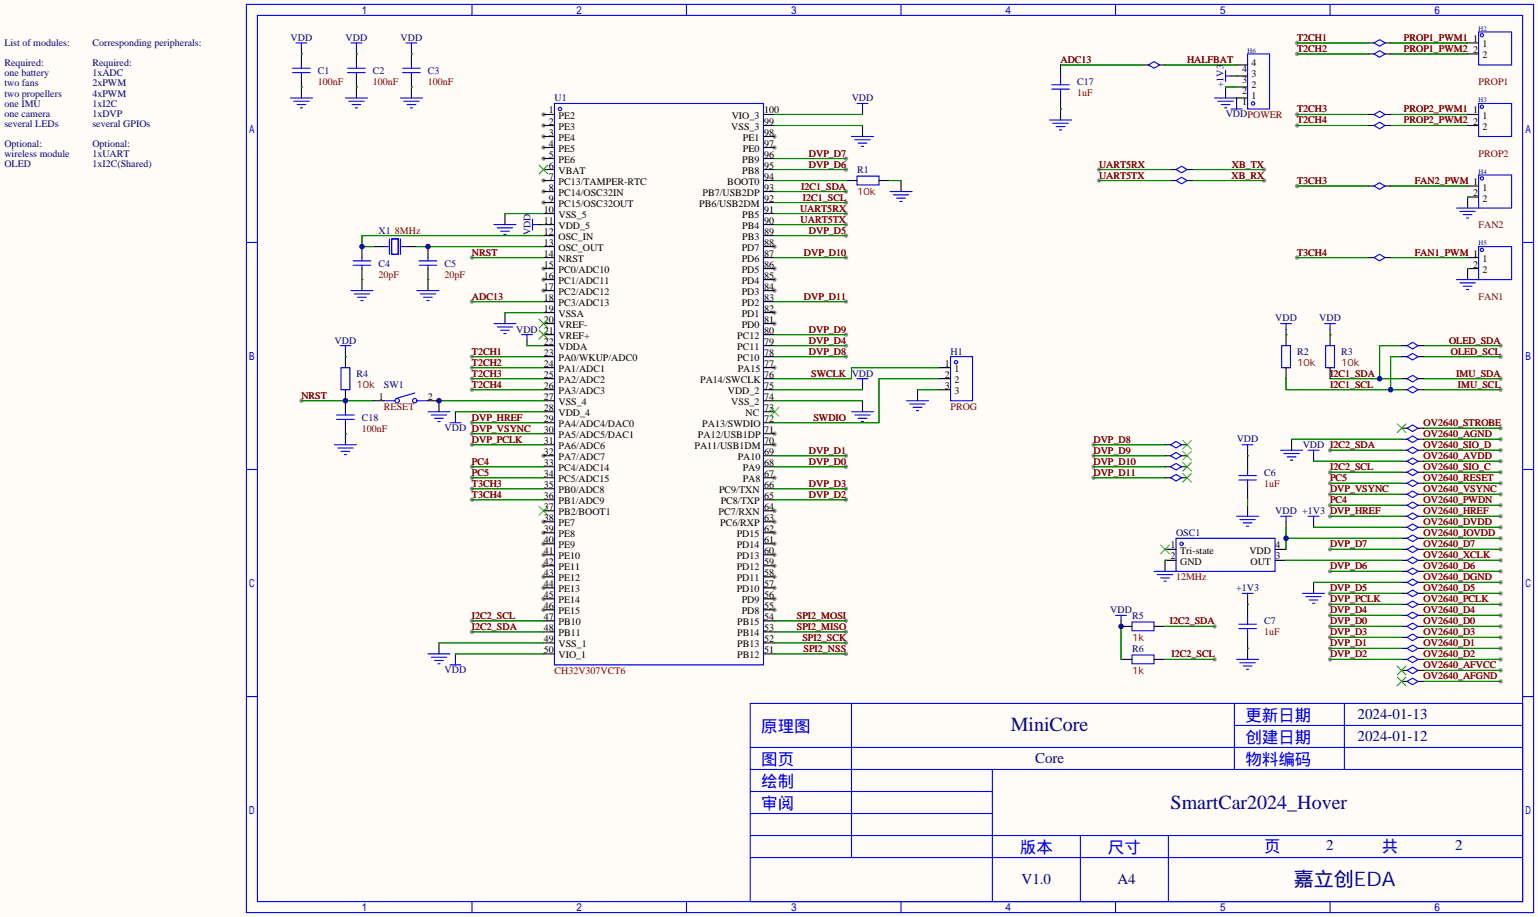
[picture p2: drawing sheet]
<svg xmlns="http://www.w3.org/2000/svg" width="355mm" height="212mm" viewBox="0 0 355 212" stroke-linecap="round" stroke-linejoin="round" font-family="sans-serif">
<path d="M0 0h355.1v211.6h-355.1z" fill="#fffcf7"/>
<g fill="#999">
<circle cx="125.5" cy="26.4" r=".51"/>
<circle cx="125.5" cy="29" r=".51"/>
<circle cx="125.5" cy="31.5" r=".51"/>
<circle cx="125.5" cy="34" r=".51"/>
<circle cx="125.5" cy="36.6" r=".51"/>
<circle cx="125.5" cy="41.7" r=".51"/>
<circle cx="125.5" cy="44.2" r=".51"/>
<circle cx="125.5" cy="46.7" r=".51"/>
<circle cx="125.5" cy="62" r=".51"/>
<circle cx="125.5" cy="64.5" r=".51"/>
<circle cx="125.5" cy="67.1" r=".51"/>
<circle cx="125.5" cy="105.2" r=".51"/>
<circle cx="125.5" cy="120.4" r=".51"/>
<circle cx="125.5" cy="122.9" r=".51"/>
<circle cx="125.5" cy="125.5" r=".51"/>
<circle cx="125.5" cy="128" r=".51"/>
<circle cx="125.5" cy="130.6" r=".51"/>
<circle cx="125.5" cy="133.1" r=".51"/>
<circle cx="125.5" cy="135.6" r=".51"/>
<circle cx="125.5" cy="138.2" r=".51"/>
<circle cx="125.5" cy="140.7" r=".51"/>
<circle cx="178.8" cy="140.7" r=".51"/>
<circle cx="178.8" cy="138.2" r=".51"/>
<circle cx="178.8" cy="135.6" r=".51"/>
<circle cx="178.8" cy="133.1" r=".51"/>
<circle cx="178.8" cy="130.6" r=".51"/>
<circle cx="178.8" cy="128" r=".51"/>
<circle cx="178.8" cy="125.5" r=".51"/>
<circle cx="178.8" cy="122.9" r=".51"/>
<circle cx="178.8" cy="120.4" r=".51"/>
<circle cx="178.8" cy="117.9" r=".51"/>
<circle cx="178.8" cy="110.2" r=".51"/>
<circle cx="178.8" cy="102.6" r=".51"/>
<circle cx="178.8" cy="100.1" r=".51"/>
<circle cx="178.8" cy="84.8" r=".51"/>
<circle cx="178.8" cy="74.7" r=".51"/>
<circle cx="178.8" cy="72.1" r=".51"/>
<circle cx="178.8" cy="67.1" r=".51"/>
<circle cx="178.8" cy="64.5" r=".51"/>
<circle cx="178.8" cy="62" r=".51"/>
<circle cx="178.8" cy="56.9" r=".51"/>
<circle cx="178.8" cy="34" r=".51"/>
<circle cx="178.8" cy="31.5" r=".51"/>
<circle cx="109" cy="97.5" r=".51"/>
<circle cx="109" cy="100.1" r=".51"/>
<circle cx="195.3" cy="105.2" r=".51"/>
<circle cx="195.3" cy="107.7" r=".51"/>
<circle cx="195.3" cy="39.1" r=".51"/>
<circle cx="195.3" cy="36.6" r=".51"/>
<circle cx="109" cy="143.3" r=".51"/>
<circle cx="109" cy="145.8" r=".51"/>
<circle cx="195.3" cy="82.3" r=".51"/>
<circle cx="195.3" cy="79.8" r=".51"/>
<circle cx="195.3" cy="77.2" r=".51"/>
<circle cx="195.3" cy="115.3" r=".51"/>
<circle cx="195.3" cy="112.8" r=".51"/>
<circle cx="195.3" cy="69.6" r=".51"/>
<circle cx="195.3" cy="59.4" r=".51"/>
<circle cx="109" cy="102.6" r=".51"/>
<circle cx="109" cy="82.3" r=".51"/>
<circle cx="109" cy="84.8" r=".51"/>
<circle cx="109" cy="87.4" r=".51"/>
<circle cx="109" cy="89.9" r=".51"/>
<circle cx="109" cy="112.8" r=".51"/>
<circle cx="109" cy="115.3" r=".51"/>
<circle cx="299.5" cy="9.9" r=".51"/>
<circle cx="299.5" cy="12.4" r=".51"/>
<circle cx="299.5" cy="26.4" r=".51"/>
<circle cx="299.5" cy="29" r=".51"/>
<circle cx="299.5" cy="42.9" r=".51"/>
<circle cx="299.5" cy="59.4" r=".51"/>
<circle cx="346.5" cy="101.3" r=".51"/>
<circle cx="346.5" cy="98.8" r=".51"/>
<circle cx="346.5" cy="106.4" r=".51"/>
<circle cx="346.5" cy="103.9" r=".51"/>
<circle cx="346.5" cy="111.5" r=".51"/>
<circle cx="346.5" cy="109" r=".51"/>
<circle cx="346.5" cy="116.6" r=".51"/>
<circle cx="346.5" cy="114" r=".51"/>
<circle cx="346.5" cy="121.7" r=".51"/>
<circle cx="346.5" cy="119.1" r=".51"/>
<circle cx="346.5" cy="126.7" r=".51"/>
<circle cx="346.5" cy="124.2" r=".51"/>
<circle cx="346.5" cy="131.8" r=".51"/>
<circle cx="346.5" cy="129.3" r=".51"/>
<circle cx="346.5" cy="136.9" r=".51"/>
<circle cx="346.5" cy="134.4" r=".51"/>
<circle cx="346.5" cy="142" r=".51"/>
<circle cx="346.5" cy="139.4" r=".51"/>
<circle cx="346.5" cy="147.1" r=".51"/>
<circle cx="346.5" cy="144.5" r=".51"/>
<circle cx="346.5" cy="152.1" r=".51"/>
<circle cx="346.5" cy="149.6" r=".51"/>
<circle cx="346.5" cy="157.2" r=".51"/>
<circle cx="346.5" cy="154.7" r=".51"/>
<circle cx="307.1" cy="119.1" r=".51"/>
<circle cx="307.1" cy="114" r=".51"/>
<circle cx="307.1" cy="149.6" r=".51"/>
<circle cx="307.1" cy="144.5" r=".51"/>
<circle cx="307.1" cy="136.9" r=".51"/>
<circle cx="307.1" cy="131.8" r=".51"/>
<circle cx="307.1" cy="126.7" r=".51"/>
<circle cx="307.1" cy="109" r=".51"/>
<circle cx="307.1" cy="103.9" r=".51"/>
<circle cx="307.1" cy="142" r=".51"/>
<circle cx="307.1" cy="152.1" r=".51"/>
<circle cx="307.1" cy="147.1" r=".51"/>
<circle cx="307.1" cy="139.4" r=".51"/>
<circle cx="252.5" cy="102.6" r=".51"/>
<circle cx="252.5" cy="105.2" r=".51"/>
<circle cx="252.5" cy="110.2" r=".51"/>
<circle cx="252.5" cy="107.7" r=".51"/>
<circle cx="346.5" cy="87.4" r=".51"/>
<circle cx="346.5" cy="89.9" r=".51"/>
<circle cx="195.3" cy="54.4" r=".51"/>
<circle cx="109" cy="69.6" r=".51"/>
<circle cx="109" cy="107.7" r=".51"/>
<circle cx="109" cy="110.2" r=".51"/>
<circle cx="307.1" cy="116.6" r=".51"/>
<circle cx="307.1" cy="111.5" r=".51"/>
<circle cx="195.3" cy="46.7" r=".51"/>
<circle cx="195.3" cy="44.2" r=".51"/>
<circle cx="280.4" cy="152.1" r=".51"/>
<circle cx="280.4" cy="144.5" r=".51"/>
<circle cx="346.5" cy="79.8" r=".51"/>
<circle cx="346.5" cy="82.3" r=".51"/>
<circle cx="195.3" cy="143.3" r=".51"/>
<circle cx="195.3" cy="145.8" r=".51"/>
<circle cx="195.3" cy="148.3" r=".51"/>
<circle cx="195.3" cy="150.9" r=".51"/>
<circle cx="291.8" cy="41.7" r=".51"/>
<circle cx="291.8" cy="39.1" r=".51"/>
<circle cx="109" cy="59.4" r=".51"/>
<circle cx="69.6" cy="92.5" r=".51"/>
<circle cx="253.7" cy="41.7" r=".51"/>
<circle cx="253.7" cy="39.1" r=".51"/>
<circle cx="195.3" cy="49.3" r=".51"/>
<circle cx="195.3" cy="51.8" r=".51"/>
</g>
<g fill="none" stroke="#00f" stroke-width=".25">
<path d="M56.9 1h297.2v209.6h-297.2zM59.4 3.6h292.1v204.4h-292.1zM67.6 16.8h4M67.6 15.7h4M68.3 9.9h2.6M69.6 9.9v1.3M69.6 15v.7M69.6 16.8v.7M80.3 16.8h4M80.3 15.7h4M81 9.9h2.6M82.3 9.9v1.3"/>
<path d="M82.3 15v.7M82.3 16.8v.7M93 16.8h4M93 15.7h4M93.7 9.9h2.6M95 9.9v1.3M95 15v.7M95 16.8v.7M109 1v2.6M158.5 1v2.6M208 1v2.6M242.8 19.6h4.1"/>
<path d="M244.9 17.5v2.1M257.6 1v2.6M265.2 15l1.2-.8 1.3 .8-1.3 .7zM283 16.3v2.5M283 17.5h1.2M288 12.4h5.1v12.7h-5.1zM307.1 1v2.6M317.2 9.9l1.3-.8 1.3 .8-1.3 .8zM317.2 12.4l1.3-.7 1.3 .7-1.3 .8zM341.4 7.4h7.6v7.6h-7.6zM67.1 22.6h5M67.8 23.4h3.6"/>
<path d="M68.6 24.1h2M69.3 24.9h.5M79.8 22.6h5M80.5 23.4h3.6M81.3 24.1h2M82 24.9h.5M92.5 22.6h5M93.2 23.4h3.6M94 24.1h2M94.7 24.9h.5M128 23.9h48.3v129.5h-48.3zM196.6 31.5h5.1"/>
<path d="M197.4 32.3h3.5M197.9 23.9h2.5M198.1 33h2.1M198.9 33.8h.5M199.1 23.9v1.2M242.3 27.7h5.1M242.8 20.6h4.1M243.1 28.4h3.5M243.8 29.2h2.1M244.6 30h.5M244.9 20.6v2M271.5 39.1l1.3-.7 1.3 .7-1.3 .8z"/>
<path d="M280.4 22.6h5.1M281.2 23.4h3.5M281.9 24.1h2.1M282.7 24.9h.5M284.2 25.1h2.6M285.5 23.9v1.2M317.2 26.4l1.3-.7 1.3 .7-1.3 .8zM317.2 29l1.3-.8 1.3 .8-1.3 .7zM341.4 23.9h7.6v7.6h-7.6zM56.9 55.9h2.5M83.6 59.4v.8M88.6 56.9h1.1"/>
<path d="M89.9 55.1v3.6M90.4 55.1h1.5v3.6h-1.5zM92.5 55.1v3.6M92.7 56.9h1M98.8 59.4v.8M114 51.8h5.1M114.8 52.6h3.6M115.6 53.3h2M116.3 54.1h.5M122.9 51.8h1.3M122.9 50.5v2.6M197.9 40.6h5v2.1h-5z"/>
<path d="M205.5 44.2h5.1M206.2 45h3.6M207 45.7h2M207.8 46.5h.5M271.5 41.7l1.3-.8 1.3 .8-1.3 .7zM317.2 42.9l1.3-.7 1.3 .7-1.3 .8zM317.2 59.4l1.3-.7 1.3 .7-1.3 .8zM336.3 48h5.1M337.1 48.8h3.5M337.8 49.5h2.1M338.6 50.3h.5M341.4 40.4h7.6v7.6h-7.6z"/>
<path d="M341.4 56.9h7.6v7.6h-7.6zM351.5 55.9h2.6M78.5 79.8h2.5M79.8 79.8v1.2M81 67.1h5.1M81.5 61.2h4.1M81.5 60.2h4.1M81.8 67.8h3.5M82.5 68.6h2.1M83.3 69.3h.5M83.6 61.2v.8M96.3 67.1h5"/>
<path d="M96.8 61.2h4M96.8 60.2h4M97 67.8h3.6M97.8 68.6h2M98.6 69.3h.5M98.8 61.2v.8M114 74.7h5.1M114.8 75.4h3.6M115.6 76.2h2M116.3 77h.5M120.4 77.2h2.5M121.7 77.2v1.3"/>
<path d="M295.7 74.7h2.5M295.9 79.8h2v5h-2zM296.9 74.7v1.2M305.8 74.7h2.6M306.1 79.8h2v5h-2zM307.1 74.7v1.2M324.9 79.8l1.2-.8 1.3 .8-1.3 .7zM336.3 64.5h5.1M337.1 65.3h3.5M337.8 66h2.1M338.6 66.8h.5M77.7 95.8h4.1"/>
<path d="M77.7 96.8h4.1M78.7 84.8h2.1v5.1h-2.1zM79.8 95v.8M79.8 96.8v.7M88.6 92.5h2.6M95.8 90.7l-4.4 1.2M96.3 92.5h2.5M98.8 95h5.1M99.6 95.8h3.5M100.3 96.5h2.1M101.1 97.3h.5M103.9 97.5h2.5"/>
<path d="M105.2 96.3v1.2M196.6 95h5.1M197.4 95.8h3.5M197.9 87.4h2.5M198.1 96.5h2.1M198.9 97.3h.5M199.1 87.4v1.2M209.3 92.5h5.1M210.1 93.2h3.5M210.8 94h2.1M211.6 94.7h.5M219.5 82.3h5v10.2h-5z"/>
<path d="M324.9 98.8l1.2-.8 1.3 .8-1.3 .8zM324.9 87.4l1.2-.8 1.3 .8-1.3 .7zM324.9 89.9l1.2-.7 1.3 .7-1.3 .8zM324.9 82.3l1.2-.8 1.3 .8-1.3 .8zM56.9 108.3h2.5M77.2 102.6h5.1M78 103.4h3.5M78.7 104.1h2.1M79.5 104.9h.5M270.3 102.6l1.2-.7 1.3 .7-1.3 .8zM270.3 105.2l1.2-.8 1.3 .8-1.3 .7zM270.3 107.7l1.2-.8 1.3 .8-1.3 .8z"/>
<path d="M270.3 110.2l1.2-.7 1.3 .7-1.3 .8zM285.5 119.1h5.1M286 110.7h4.1M286 109.7h4.1M286.3 119.9h3.5M286.8 102.6h2.5M288 102.6v1.3M288 107.7v2M288 110.7v2.1M295.7 103.9h5M295.7 119.1h2.5M296.4 104.6h3.6"/>
<path d="M296.9 119.1v1.3M297.2 105.4h2M297.9 106.2h.5M302 103.9h2.5M302 119.1h2.5M303.3 103.9v1.3M303.3 119.1v1.3M324.9 119.1l1.2-.7 1.3 .7-1.3 .8zM324.9 116.6l1.2-.8 1.3 .8-1.3 .7zM324.9 114l1.2-.7 1.3 .7-1.3 .8zM324.9 111.5l1.2-.8 1.3 .8-1.3 .8zM324.9 109l1.2-.8 1.3 .8-1.3 .7z"/>
<path d="M324.9 106.4l1.2-.7 1.3 .7-1.3 .8zM324.9 103.9l1.2-.8 1.3 .8-1.3 .7zM324.9 101.3l1.2-.7 1.3 .7-1.3 .8zM351.5 108.3h2.6M266.4 131.8h5.1M267.2 132.6h3.6M268 133.4h2M268.7 134.1h.5M271.5 124.2h22.9v7.6h-22.9zM286.8 136.9h2.5M287 120.6h2.1M287.8 121.4h.5"/>
<path d="M288 136.9v1.3M300.7 136.9h5.1M301.5 137.7h3.6M302.3 138.4h2M303 139.2h.5M324.9 139.4l1.2-.7 1.3 .7-1.3 .8zM324.9 136.9l1.2-.8 1.3 .8-1.3 .8zM324.9 134.4l1.2-.8 1.3 .8-1.3 .7zM324.9 131.8l1.2-.7 1.3 .7-1.3 .8zM324.9 129.3l1.2-.8 1.3 .8-1.3 .7zM324.9 126.7l1.2-.7 1.3 .7-1.3 .8zM324.9 124.2l1.2-.8 1.3 .8-1.3 .8z"/>
<path d="M324.9 121.7l1.2-.8 1.3 .8-1.3 .7zM98.8 150.9h5.1M99.6 151.6h3.5M100.3 152.4h2.1M101.1 153.2h.5M103.9 153.4h2.5M105.2 152.1v1.3M257.6 142h2.5M258.8 142v1.3M261.4 151.1h5v2.1h-5zM261.4 143.5h5v2h-5zM285.5 152.1h5.1"/>
<path d="M286 145h4.1M286 144h4.1M286.3 152.9h3.5M287 153.7h2.1M287.8 154.4h.5M288 142v2M288 145v2.1M324.9 157.2l1.2-.7 1.3 .7-1.3 .8zM324.9 154.7l1.2-.8 1.3 .8-1.3 .7zM324.9 152.1l1.2-.7 1.3 .7-1.3 .8zM324.9 149.6l1.2-.8 1.3 .8-1.3 .8zM324.9 147.1l1.2-.8 1.3 .8-1.3 .7z"/>
<path d="M324.9 144.5l1.2-.7 1.3 .7-1.3 .8zM324.9 142l1.2-.8 1.3 .8-1.3 .7zM56.9 160.7h2.5M173.2 162.3h178.3v45.7h-178.3zM173.2 177.5h178.3M173.2 172.5h178.3M196.6 162.3v35.6M229.1 177.5v30.5M285 162.3v15.2M285 167.4h66.5M310.4 162.3v15.2M351.5 160.7h2.6"/>
<path d="M173.2 182.6h55.9M173.2 197.9h178.3M173.2 192.8h178.3M173.2 187.7h55.9M249.4 192.8v15.2M269.7 192.8v15.2M109 208v2.6M158.5 208v2.6M208 208v2.6M257.6 208v2.6M307.1 208v2.6"/>
<circle cx="342.1" cy="8.1" r=".38"/>
<circle cx="129.3" cy="25.1" r=".38"/>
<circle cx="289.3" cy="23.9" r=".38"/>
<circle cx="342.1" cy="24.6" r=".38"/>
<circle cx="342.1" cy="57.7" r=".38"/>
<circle cx="342.1" cy="41.1" r=".38"/>
<circle cx="91.7" cy="92.5" r=".51"/>
<circle cx="95.8" cy="92.5" r=".51"/>
<circle cx="220.7" cy="83.6" r=".38"/>
<circle cx="272.8" cy="125.5" r=".38"/>
</g>
<g fill="none" stroke="#000" stroke-width=".25">
<path d="M69.6 11.2v3.8M69.6 17.5v5.1M82.3 11.2v3.8M82.3 17.5v5.1M95 11.2v3.8M95 17.5v5.1M244.9 15v2.5M263.9 15h1.3M267.7 15h1.3M284.2 17.5h3.8M285.5 15h2.5M316 9.9h1.2"/>
<path d="M316 12.4h1.2M319.8 9.9h1.3M319.8 12.4h1.3M338.8 9.9h2.6M338.8 12.4h2.6M125.5 26.4h2.5M125.5 29h2.5M125.5 31.5h2.5M125.5 34h2.5M125.5 36.6h2.5M125.5 39.1h2.5M176.3 26.4h2.5"/>
<path d="M176.3 29h2.5M176.3 31.5h2.5M176.3 34h2.5M176.3 36.6h2.5M176.3 39.1h2.5M199.1 25.1v1.3M199.1 29v2.5M244.9 22.6v5.1M270.3 39.1h1.2M274.1 39.1h1.2M283 20.1v2.5M285.5 20.1h2.5"/>
<path d="M288 22.6h-2.5v1.3M316 26.4h1.2M316 29h1.2M319.8 26.4h1.3M319.8 29h1.3M338.8 26.4h2.6M338.8 29h2.6M83.6 56.9v2.5M86.1 56.9h2.5M93.7 56.9h2.6M98.8 56.9v2.5M116.6 49.3v2.5"/>
<path d="M124.2 51.8h3.8M125.5 41.7h2.5M125.5 44.2h2.5M125.5 46.7h2.5M125.5 49.3h2.5M125.5 54.4h2.5M125.5 56.9h2.5M125.5 59.4h2.5M176.3 41.7h2.5M176.3 44.2h2.5M176.3 46.7h2.5M176.3 49.3h2.5"/>
<path d="M176.3 51.8h2.5M176.3 54.4h2.5M176.3 56.9h2.5M176.3 59.4h2.5M195.3 41.7h2.6M202.9 41.7h2.6M208 41.7v2.5M270.3 41.7h1.2M274.1 41.7h1.2M316 59.4h1.2M316 42.9h1.2M319.8 59.4h1.3"/>
<path d="M319.8 42.9h1.3M338.8 59.4h2.6M338.8 42.9h2.6M341.4 45.5h-2.6v2.5M83.6 62v5.1M98.8 62v5.1M116.6 72.1v2.6M121.7 78.5v1.3M125.5 62h2.5M125.5 64.5h2.5M125.5 67.1h2.5M125.5 69.6h2.5"/>
<path d="M125.5 72.1h2.5M125.5 74.7h2.5M125.5 77.2h2.5M125.5 79.8h2.5M176.3 62h2.5M176.3 64.5h2.5M176.3 67.1h2.5M176.3 69.6h2.5M176.3 72.1h2.5M176.3 74.7h2.5M176.3 77.2h2.5M176.3 79.8h2.5"/>
<path d="M296.9 75.9v3.9M307.1 75.9v3.9M323.6 79.8h1.3M327.4 79.8h1.3M341.4 62h-2.6v2.5M79.8 81v3.8M79.8 89.9v5.1M79.8 97.5v5.1M86.1 92.5h2.5M98.8 92.5h2.5v2.5M105.2 95v1.3M125.5 82.3h2.5"/>
<path d="M125.5 84.8h2.5M125.5 87.4h2.5M125.5 89.9h2.5M125.5 92.5h2.5M125.5 95h2.5M125.5 97.5h2.5M176.3 82.3h2.5M176.3 84.8h2.5M176.3 87.4h2.5M176.3 89.9h2.5M176.3 92.5h2.5M176.3 95h2.5"/>
<path d="M176.3 97.5h2.5M199.1 88.6v1.3M199.1 92.5v2.5M211.8 89.9v2.6M216.9 84.8h2.6M216.9 87.4h2.6M216.9 89.9h2.6M296.9 84.8v2.6M307.1 84.8v2.6M323.6 82.3h1.3M323.6 87.4h1.3M323.6 89.9h1.3"/>
<path d="M323.6 98.8h1.3M327.4 82.3h1.3M327.4 87.4h1.3M327.4 89.9h1.3M327.4 98.8h1.3M125.5 100.1h2.5M125.5 102.6h2.5M125.5 105.2h2.5M125.5 107.7h2.5M125.5 110.2h2.5M125.5 112.8h2.5M125.5 115.3h2.5"/>
<path d="M125.5 117.9h2.5M176.3 100.1h2.5M176.3 102.6h2.5M176.3 105.2h2.5M176.3 107.7h2.5M176.3 110.2h2.5M176.3 112.8h2.5M176.3 115.3h2.5M176.3 117.9h2.5M269 102.6h1.3M269 105.2h1.3M269 107.7h1.3"/>
<path d="M269 110.2h1.3M272.8 102.6h1.3M272.8 105.2h1.3M272.8 107.7h1.3M272.8 110.2h1.3M288 103.9v3.8M288 112.8v2.5M288 116.6v2.5M298.2 101.3v2.6M303.3 105.2v1.2M323.6 119.1h1.3M323.6 116.6h1.3"/>
<path d="M323.6 114h1.3M323.6 111.5h1.3M323.6 109h1.3M323.6 106.4h1.3M323.6 103.9h1.3M323.6 101.3h1.3M327.4 119.1h1.3M327.4 116.6h1.3M327.4 114h1.3M327.4 111.5h1.3M327.4 109h1.3M327.4 106.4h1.3"/>
<path d="M327.4 103.9h1.3M327.4 101.3h1.3M125.5 120.4h2.5M125.5 122.9h2.5M125.5 125.5h2.5M125.5 128h2.5M125.5 130.6h2.5M125.5 133.1h2.5M125.5 135.6h2.5M125.5 138.2h2.5M176.3 120.4h2.5M176.3 122.9h2.5"/>
<path d="M176.3 125.5h2.5M176.3 128h2.5M176.3 130.6h2.5M176.3 133.1h2.5M176.3 135.6h2.5M176.3 138.2h2.5M269 126.7h2.5M271.5 129.3h-2.5v2.5M288 138.2v3.8M294.4 129.3h2.5M294.4 126.7h2.5M296.9 120.4v1.3"/>
<path d="M303.3 120.4v1.3M303.3 134.4v2.5M323.6 139.4h1.3M323.6 136.9h1.3M323.6 134.4h1.3M323.6 131.8h1.3M323.6 129.3h1.3M323.6 126.7h1.3M323.6 124.2h1.3M323.6 121.7h1.3M327.4 139.4h1.3M327.4 136.9h1.3"/>
<path d="M327.4 134.4h1.3M327.4 131.8h1.3M327.4 129.3h1.3M327.4 126.7h1.3M327.4 124.2h1.3M327.4 121.7h1.3M101.3 148.3v2.6M105.2 150.9v1.2M125.5 140.7h2.5M125.5 143.3h2.5M125.5 145.8h2.5M125.5 148.3h2.5"/>
<path d="M125.5 150.9h2.5M176.3 140.7h2.5M176.3 143.3h2.5M176.3 145.8h2.5M176.3 148.3h2.5M176.3 150.9h2.5M258.8 152.1h2.6M258.8 143.3v1.2h2.6M266.4 152.1h2.6M266.4 144.5h2.6M288 147.1v5M323.6 157.2h1.3"/>
<path d="M323.6 154.7h1.3M323.6 152.1h1.3M323.6 149.6h1.3M323.6 147.1h1.3M323.6 144.5h1.3M323.6 142h1.3M327.4 157.2h1.3M327.4 154.7h1.3M327.4 152.1h1.3M327.4 149.6h1.3M327.4 147.1h1.3M327.4 144.5h1.3"/>
<path d="M327.4 142h1.3"/>
</g>
<g fill="none" stroke="#3c3" stroke-width=".25">
<path d="M124.5 38.1l2 2M126.5 38.1l-2 2M124.5 73.7l2 2M124.5 76.2l2 2M126.5 73.7l-2 2M126.5 76.2l-2 2M177.8 94l2 2M179.8 94l-2 2M322.6 97.8l2 2M324.6 97.8l-2 2M124.5 116.8l2 2.1M126.5 116.8l-2 2.1"/>
<path d="M273 101.6l2.1 2M273 104.1l2.1 2.1M273 106.7l2.1 2M273 109.2l2.1 2.1M275.1 101.6l-2.1 2M275.1 104.1l-2.1 2.1M275.1 106.7l-2.1 2M275.1 109.2l-2.1 2.1M268 125.7l2 2.1M270 125.7l-2 2.1M322.6 156.2l2 2M322.6 153.7l2 2"/>
<path d="M324.6 156.2l-2 2M324.6 153.7l-2 2"/>
</g>
<g fill="none" stroke="#008700" stroke-width=".25">
<path d="M69.6 12.4h.1M82.3 12.4h.1M95 12.4h.1M244.9 15h19M269 15h16.5M285.5 17.5h.1M299.5 9.9h16.5M299.5 12.4h16.5M321.1 9.9h17.7M321.1 12.4h17.7M69.6 20.1h.1M82.3 20.1h.1"/>
<path d="M95 20.1h.1M178.8 39.1h16.5M178.8 36.6h16.5M178.8 29h20.3M178.8 26.4h20.3M244.9 25.1h.1M253.7 39.1h16.6M275.3 39.1h16.5M283 20.1h2.5M285.5 22.6h.1M299.5 29h16.5M299.5 26.4h16.5"/>
<path d="M321.1 29h17.7M321.1 26.4h17.7M96.3 56.9h29.2M109 59.4h16.5M116.6 49.3h8.9M125.5 51.8h.1M125.5 54.4h-41.9v2.5h2.5M178.8 59.4h16.5M178.8 49.3h16.5M178.8 41.7h16.5M178.8 54.4h16.5M178.8 46.7h16.5"/>
<path d="M178.8 44.2h16.5M178.8 51.8h16.5M205.5 41.7h2.5M253.7 41.7h16.6M275.3 41.7h16.5M299.5 59.4h16.5M299.5 42.9h16.5M321.1 59.4h17.7M321.1 42.9h17.7M338.8 45.5h.1M83.6 64.5h.1M98.8 64.5h.1"/>
<path d="M109 69.6h16.5M116.6 72.1h8.9M121.7 79.8h3.8M178.8 79.8h16.5M178.8 77.2h16.5M178.8 69.6h16.5M296.9 77.2h.1M307.1 77.2h.1M323.6 79.8h-5.1v7.6M328.7 79.8h17.8M338.8 62h.1M69.6 92.5h16.5"/>
<path d="M79.8 82.3h.1M101.3 92.5h24.2M105.2 95h20.3M109 97.5h16.5M109 82.3h16.5M109 89.9h16.5M109 84.8h16.5M109 87.4h16.5M178.8 82.3h16.5M178.8 92.5h20.3M178.8 89.9h20.3M211.8 89.9h5.1"/>
<path d="M216.9 87.4h-14v10.1h-24.1M216.9 84.8h-20.3v2.6h-17.8M296.9 87.4v2.5h26.7M307.1 87.4h16.5M323.6 82.3h-2.5v7.6M328.7 82.3h17.8M328.7 89.9h17.8M328.7 87.4h17.8M328.7 98.8h17.8M79.8 100.1h.1M109 100.1h16.5M109 107.7h16.5"/>
<path d="M109 115.3h16.5M109 112.8h16.5M109 102.6h16.5M109 110.2h16.5M178.8 105.2h16.5M178.8 107.7h16.5M178.8 115.3h16.5M178.8 112.8h16.5M252.5 105.2h16.5M252.5 107.7h16.5M252.5 102.6h16.5M252.5 110.2h16.5"/>
<path d="M288 105.2h.1M288 115.3v1.3M298.2 101.3h25.4M303.3 106.4h20.3M307.1 103.9h16.5M307.1 111.5h16.5M307.1 109h16.5M307.1 116.6h16.5M307.1 114h16.5M307.1 119.1h16.5M328.7 101.3h17.8M328.7 106.4h17.8"/>
<path d="M328.7 103.9h17.8M328.7 111.5h17.8M328.7 109h17.8M328.7 116.6h17.8M328.7 114h17.8M328.7 119.1h17.8M269 129.3h.1M288 139.4h.1M296.9 124.2h26.7M296.9 129.3h26.7M296.9 121.7v5M303.3 121.7h20.3"/>
<path d="M303.3 134.4h20.3M307.1 126.7h16.5M307.1 131.8h16.5M307.1 136.9h16.5M307.1 139.4h16.5M328.7 121.7h17.8M328.7 126.7h17.8M328.7 124.2h17.8M328.7 131.8h17.8M328.7 129.3h17.8M328.7 136.9h17.8M328.7 134.4h17.8"/>
<path d="M328.7 139.4h17.8M101.3 148.3h24.2M105.2 150.9h20.3M109 143.3h16.5M109 145.8h16.5M178.8 143.3h16.5M178.8 145.8h16.5M178.8 148.3h16.5M178.8 150.9h16.5M258.8 144.5v7.6M269 144.5h11.4M269 152.1h11.4"/>
<path d="M288 149.6h.1M307.1 142h16.5M307.1 147.1h16.5M307.1 144.5h16.5M307.1 152.1h16.5M307.1 149.6h16.5M328.7 142h17.8M328.7 147.1h17.8M328.7 144.5h17.8M328.7 152.1h17.8M328.7 149.6h17.8M328.7 157.2h17.8"/>
<path d="M328.7 154.7h17.8"/>
</g>
<g fill="#000080">
<circle cx="101.3" cy="92.5" r=".63"/>
<circle cx="83.6" cy="56.9" r=".63"/>
<circle cx="98.8" cy="56.9" r=".63"/>
<circle cx="296.9" cy="124.2" r=".63"/>
<circle cx="321.1" cy="89.9" r=".63"/>
<circle cx="318.5" cy="87.4" r=".63"/>
<circle cx="258.8" cy="144.5" r=".63"/>
<circle cx="79.8" cy="92.5" r=".63"/>
</g>
<g font-size="4.6" fill="#000080">
<text x="233.4" y="168.8">MiniCore</text>
<text x="270.3" y="186.6">SmartCar2024_Hover</text>
<text x="298.7" y="204.3">嘉立创EDA</text>
</g>
<g font-size="3.8" fill="#00f">
<text x="287.5" y="166.4">更新日期</text>
<text x="175.8" y="168.9">原理图</text>
<text x="287.5" y="171.5">创建日期</text>
<text x="175.8" y="176.5">图页</text>
<text x="287.5" y="176.5">物料编码</text>
<text x="175.8" y="181.6">绘制</text>
<text x="175.8" y="186.7">审阅</text>
<text x="235.5" y="196.9">版本</text>
<text x="255.8" y="196.9">尺寸</text>
<text x="291.8" y="196.6">页</text>
<text x="319" y="196.6">共</text>
</g>
<g font-size="3.5" fill="#000080">
<text x="313.4" y="165.9">2024-01-13</text>
<text x="313.4" y="171">2024-01-12</text>
<text x="239" y="176">Core</text>
<text x="306.2" y="196.1">2</text>
<text x="335.9" y="196.1">2</text>
<text x="235.9" y="204">V1.0</text>
<text x="258" y="204">A4</text>
</g>
<g font-size="2.3" fill="#000080">
<text x="1" y="10.7">List of modules:</text>
<text x="21.3" y="10.7">Corresponding peripherals:</text>
<text x="67.1" y="9.4">VDD</text>
<text x="79.8" y="9.4">VDD</text>
<text x="92.5" y="9.4">VDD</text>
<text x="1" y="15.3">Required:</text>
<text x="1" y="17.6">one battery</text>
<text x="21.3" y="15.3">Required:</text>
<text x="21.3" y="17.6">1xADC</text>
<text x="73.4" y="17.1">C1</text>
<text x="86.1" y="17.1">C2</text>
<text x="98.8" y="17.1">C3</text>
<text x="1" y="20">two fans</text>
<text x="1" y="22.3">two propellers</text>
<text x="21.3" y="20">2xPWM</text>
<text x="21.3" y="22.3">4xPWM</text>
<text x="128" y="23.4">U1</text>
<text x="196.6" y="23.4">VDD</text>
<text x="248.7" y="19.6">C17</text>
<text x="282.5" y="20.2" transform="rotate(-90 282.5 20.2)">+1V3</text>
<text x="1" y="24.6">one IMU</text>
<text x="1" y="26.9">one camera</text>
<text x="1" y="29.2">several LEDs</text>
<text x="21.3" y="24.6">1xI2C</text>
<text x="21.3" y="26.9">1xDVP</text>
<text x="21.3" y="29.2">several GPIOs</text>
<text x="283" y="27">VDDPOWER</text>
<text x="1" y="33.8">Optional:</text>
<text x="21.3" y="33.8">Optional:</text>
<text x="1" y="36.1">wireless module</text>
<text x="1" y="38.4">OLED</text>
<text x="21.3" y="36.1">1xUART</text>
<text x="21.3" y="38.4">1xI2C(Shared)</text>
<text x="197.9" y="39.9">R1</text>
<text x="87.4" y="53.9">X1</text>
<text x="122.5" y="54.3" transform="rotate(-90 122.5 54.3)">VDD</text>
<text x="87.4" y="61.5">C4</text>
<text x="102.6" y="61.5">C5</text>
<text x="119.2" y="76.8">VDD 21</text>
<text x="294.4" y="74.1">VDD</text>
<text x="304.6" y="74.1">VDD</text>
<text x="77.3" y="79.3">VDD</text>
<text x="219.5" y="81.8">H1</text>
<text x="299.5" y="81.8">R2</text>
<text x="309.6" y="81.8">R3</text>
<text x="82.3" y="86.9">R4</text>
<text x="88.6" y="89.5">SW1</text>
<text x="196.6" y="86.9">VDD</text>
<text x="83.6" y="97.1">C18</text>
<text x="102.7" y="99.4">VDD DVP_VSYNC</text>
<text x="285.5" y="102">VDD</text>
<text x="300.8" y="103.3">VDD I2C2_SDA</text>
<text x="291.8" y="109.8">C6</text>
<text x="294.4" y="118.5">VDD +1V3 DVP_HREF</text>
<text x="271.5" y="123.7">OSC1</text>
<text x="285.4" y="136.3">+1V3</text>
<text x="256.3" y="141.4">VDD</text>
<text x="261.4" y="142.8">R5</text>
<text x="291.8" y="144.1">C7</text>
<text x="102.7" y="155.3">VDD</text>
<text x="261.4" y="150.4">R6</text>
</g>
<g font-size="2.3" fill="#800000">
<text x="299.5" y="9.4">T2CH1</text>
<text x="299.5" y="12">T2CH2</text>
<text x="324.1" y="9.4">PROP1_PWM1</text>
<text x="324.1" y="12">PROP1_PWM2</text>
<text x="244.9" y="14.5">ADC13</text>
<text x="274.1" y="14.5">HALFBAT</text>
<text x="73.4" y="19.6">100nF</text>
<text x="86.1" y="19.6">100nF</text>
<text x="98.8" y="19.6">100nF</text>
<text x="248.7" y="22.1">1uF</text>
<text x="341.4" y="19.6">PROP1</text>
<text x="299.5" y="26">T2CH3</text>
<text x="299.5" y="28.5">T2CH4</text>
<text x="324.1" y="26">PROP2_PWM1</text>
<text x="324.1" y="28.5">PROP2_PWM2</text>
<text x="186.8" y="38.7">DVP_D6</text>
<text x="186.8" y="36.1">DVP_D7</text>
<text x="253.7" y="41.2">UART5TX</text>
<text x="253.7" y="38.7">UART5RX</text>
<text x="284.3" y="41.2">XB_RX</text>
<text x="284.4" y="38.7">XB_TX</text>
<text x="341.4" y="36.1">PROP2</text>
<text x="185" y="43.7">I2C1_SDA</text>
<text x="185.4" y="46.3">I2C1_SCL</text>
<text x="197.9" y="45">10k</text>
<text x="299.5" y="42.5">T3CH3</text>
<text x="326.6" y="42.5">FAN2_PWM 1</text>
<text x="91.2" y="53.9">8MHz</text>
<text x="184.7" y="48.8">UART5RX</text>
<text x="184.8" y="51.4">UART5TX</text>
<text x="186.8" y="53.9">DVP_D5</text>
<text x="341.4" y="52.6">FAN2</text>
<text x="109" y="59">NRST</text>
<text x="185.6" y="59">DVP_D10</text>
<text x="299.5" y="59">T3CH4</text>
<text x="326.6" y="59">FAN1_PWM 1</text>
<text x="87.4" y="64.1">20pF</text>
<text x="102.6" y="64.1">20pF</text>
<text x="109" y="69.1">ADC13</text>
<text x="185.6" y="69.1">DVP_D11</text>
<text x="341.4" y="69.1">FAN1</text>
<text x="186.8" y="76.8">DVP_D9</text>
<text x="109" y="81.8">T2CH1</text>
<text x="186.8" y="81.8">DVP_D8</text>
<text x="186.8" y="79.3">DVP_D4</text>
<text x="334.6" y="79.3">OLED_SDA</text>
<text x="335" y="81.8">OLED_SCL</text>
<text x="82.3" y="89.5">10k</text>
<text x="109" y="84.4">T2CH2</text>
<text x="109" y="86.9">T2CH3</text>
<text x="109" y="89.5">T2CH4</text>
<text x="187.3" y="86.9">SWCLK</text>
<text x="299.5" y="84.4">10k</text>
<text x="307.1" y="89.5">I2C1_SCL</text>
<text x="307.1" y="86.9">I2C1_SDA</text>
<text x="309.6" y="84.4">10k</text>
<text x="336.2" y="86.9">IMU_SDA</text>
<text x="336.6" y="89.5">IMU_SCL</text>
<text x="69.6" y="92">NRST</text>
<text x="88.6" y="94.5">RESET</text>
<text x="219.5" y="94.5">PROG</text>
<text x="83.6" y="99.6">100nF</text>
<text x="109" y="97.1">DVP_HREF</text>
<text x="187.8" y="97.1">SWDIO</text>
<text x="328.7" y="100.9">OV2640_AGND</text>
<text x="328.7" y="98.3">OV2640_STROBE</text>
<text x="109" y="102.2">DVP_PCLK</text>
<text x="109" y="107.2">PC4</text>
<text x="186.8" y="104.7">DVP_D1</text>
<text x="186.8" y="107.2">DVP_D0</text>
<text x="252.5" y="102.2">DVP_D8</text>
<text x="252.5" y="104.7">DVP_D9</text>
<text x="252.5" y="107.2">DVP_D10</text>
<text x="328.7" y="106">OV2640_AVDD</text>
<text x="328.7" y="103.4">OV2640_SIO_D</text>
<text x="109" y="112.3">T3CH3</text>
<text x="109" y="109.8">PC5</text>
<text x="186.8" y="112.3">DVP_D3</text>
<text x="252.5" y="109.8">DVP_D11</text>
<text x="291.8" y="112.3">1uF</text>
<text x="307.1" y="113.6">DVP_VSYNC</text>
<text x="307.1" y="108.5">I2C2_SCL</text>
<text x="307.1" y="111">PC5</text>
<text x="328.7" y="111">OV2640_RESET</text>
<text x="328.7" y="108.5">OV2640_SIO_C</text>
<text x="328.7" y="113.6">OV2640_VSYNC</text>
<text x="109" y="114.9">T3CH4</text>
<text x="186.8" y="114.9">DVP_D2</text>
<text x="307.1" y="116.1">PC4</text>
<text x="328.7" y="116.1">OV2640_PWDN</text>
<text x="328.7" y="118.7">OV2640_HREF</text>
<text x="328.7" y="121.2">OV2640_DVDD</text>
<text x="328.7" y="123.7">OV2640_IOVDD</text>
<text x="307.1" y="131.4">DVP_D6</text>
<text x="307.1" y="126.3">DVP_D7</text>
<text x="328.7" y="126.3">OV2640_D7</text>
<text x="328.7" y="131.4">OV2640_D6</text>
<text x="328.7" y="128.8">OV2640_XCLK</text>
<text x="271.5" y="133.9">12MHz</text>
<text x="307.1" y="136.4">DVP_D5</text>
<text x="328.7" y="136.4">OV2640_D5</text>
<text x="328.7" y="133.9">OV2640_DGND</text>
<text x="109" y="142.8">I2C2_SCL</text>
<text x="184" y="142.8">SPI2_MOSI</text>
<text x="307.1" y="141.5">DVP_D4</text>
<text x="307.1" y="139">DVP_PCLK</text>
<text x="328.7" y="141.5">OV2640_D4</text>
<text x="328.7" y="139">OV2640_PCLK</text>
<text x="109" y="145.3">I2C2_SDA</text>
<text x="184" y="145.3">SPI2_MISO</text>
<text x="185.3" y="147.9">SPI2_SCK</text>
<text x="261.4" y="147.9">1k</text>
<text x="270.1" y="144.1">I2C2_SDA</text>
<text x="291.8" y="146.6">1uF</text>
<text x="307.1" y="149.1">DVP_D1</text>
<text x="307.1" y="144.1">DVP_D0</text>
<text x="307.1" y="146.6">DVP_D3</text>
<text x="328.7" y="146.6">OV2640_D3</text>
<text x="328.7" y="144.1">OV2640_D0</text>
<text x="328.7" y="149.1">OV2640_D1</text>
<text x="128" y="155.5">CH32V307VCT6</text>
<text x="185.5" y="150.4">SPI2_NSS</text>
<text x="261.4" y="155.5">1k</text>
<text x="270.5" y="151.7">I2C2_SCL</text>
<text x="307.1" y="151.7">DVP_D2</text>
<text x="328.7" y="151.7">OV2640_D2</text>
<text x="328.7" y="154.2">OV2640_AFVCC</text>
<text x="328.7" y="156.8">OV2640_AFGND</text>
</g>
<g font-size="2.3">
<text x="340.1" y="9.7">1</text>
<text x="342.3" y="10.9">1</text>
<text x="286.8" y="16.6">4</text>
<text x="289" y="17.9">3</text>
<text x="289" y="15.3">4</text>
<text x="340.1" y="12.2">2</text>
<text x="342.3" y="13.5">2</text>
<text x="286.8" y="21.7">2</text>
<text x="286.8" y="19.1">3</text>
<text x="289" y="23">1</text>
<text x="289" y="20.4">2</text>
<text x="126.7" y="26.2">1</text>
<text x="126.7" y="28.7">2</text>
<text x="129" y="27.5">PE2</text>
<text x="129" y="30">PE3</text>
<text x="168.8" y="30">VSS_3</text>
<text x="168.9" y="27.5">VIO_3</text>
<text x="176.4" y="28.7">99</text>
<text x="176.4" y="26.2">100</text>
<text x="286.8" y="24.2">1</text>
<text x="340.1" y="26.2">1</text>
<text x="340.1" y="28.7">2</text>
<text x="342.3" y="27.5">1</text>
<text x="342.3" y="30">2</text>
<text x="126.7" y="31.3">3</text>
<text x="126.7" y="33.8">4</text>
<text x="129" y="32.5">PE4</text>
<text x="129" y="35.1">PE5</text>
<text x="171.5" y="35.1">PE0</text>
<text x="171.5" y="32.5">PE1</text>
<text x="176.4" y="33.8">97</text>
<text x="176.4" y="31.3">98</text>
<text x="126.7" y="36.3">5</text>
<text x="126.7" y="38.9">6</text>
<text x="126.7" y="41.4">7</text>
<text x="129" y="37.6">PE6</text>
<text x="129" y="40.2">VBAT</text>
<text x="171.4" y="40.2">PB8</text>
<text x="171.4" y="37.6">PB9</text>
<text x="176.4" y="41.4">94</text>
<text x="176.4" y="38.9">95</text>
<text x="176.4" y="36.3">96</text>
<text x="126.7" y="44">8</text>
<text x="126.7" y="46.5">9</text>
<text x="129" y="42.7">PC13/TAMPER-RTC</text>
<text x="129" y="45.2">PC14/OSC32IN</text>
<text x="129" y="47.8">PC15/OSC32OUT</text>
<text x="161.4" y="47.8">PB6/USB2DM</text>
<text x="162.2" y="45.2">PB7/USB2DP</text>
<text x="167.9" y="42.7">BOOT0</text>
<text x="176.4" y="46.5">92</text>
<text x="176.4" y="44">93</text>
<text x="340.1" y="45.2">2</text>
<text x="342.3" y="44">1</text>
<text x="342.3" y="46.5">2</text>
<text x="125.6" y="49">10</text>
<text x="125.6" y="51.6">11</text>
<text x="129" y="50.3">VSS_5</text>
<text x="129" y="52.9">VDD_5</text>
<text x="171.4" y="52.9">PB4</text>
<text x="171.4" y="50.3">PB5</text>
<text x="176.4" y="51.6">90</text>
<text x="176.4" y="49">91</text>
<text x="125.6" y="54.1">12</text>
<text x="125.6" y="56.7">13</text>
<text x="125.6" y="59.2">14</text>
<text x="129" y="55.4">OSC_IN</text>
<text x="129" y="57.9">OSC_OUT</text>
<text x="171.2" y="57.9">PD7</text>
<text x="171.4" y="55.4">PB3</text>
<text x="176.4" y="59.2">87</text>
<text x="176.4" y="56.7">88</text>
<text x="176.4" y="54.1">89</text>
<text x="125.6" y="61.7">15</text>
<text x="125.6" y="64.3">16</text>
<text x="129" y="60.5">NRST</text>
<text x="129" y="63">PC0/ADC10</text>
<text x="129" y="65.6">PC1/ADC11</text>
<text x="171.2" y="65.6">PD4</text>
<text x="171.2" y="63">PD5</text>
<text x="171.2" y="60.5">PD6</text>
<text x="176.4" y="64.3">85</text>
<text x="176.4" y="61.7">86</text>
<text x="340.1" y="61.7">2</text>
<text x="342.3" y="60.5">1</text>
<text x="342.3" y="63">2</text>
<text x="125.6" y="66.8">17</text>
<text x="125.6" y="69.4">18</text>
<text x="125.6" y="71.9">19</text>
<text x="129" y="68.1">PC2/ADC12</text>
<text x="129" y="70.6">PC3/ADC13</text>
<text x="171.2" y="70.6">PD2</text>
<text x="171.2" y="68.1">PD3</text>
<text x="176.4" y="71.9">82</text>
<text x="176.4" y="69.4">83</text>
<text x="176.4" y="66.8">84</text>
<text x="125.6" y="74.4">20</text>
<text x="129" y="73.2">VSSA</text>
<text x="129" y="75.7">VREF-</text>
<text x="171.2" y="75.7">PD0</text>
<text x="171.2" y="73.2">PD1</text>
<text x="176.4" y="77">80</text>
<text x="176.4" y="74.4">81</text>
<text x="125.6" y="79.5">22</text>
<text x="125.6" y="82.1">23</text>
<text x="129" y="78.3">VREF+</text>
<text x="129" y="80.8">VDDA</text>
<text x="129" y="83.3">PA0/WKUP/ADC0</text>
<text x="170.2" y="83.3">PC10</text>
<text x="170.2" y="80.8">PC11</text>
<text x="170.2" y="78.3">PC12</text>
<text x="176.4" y="82.1">78</text>
<text x="176.4" y="79.5">79</text>
<text x="125.6" y="84.6">24</text>
<text x="125.6" y="87.1">25</text>
<text x="125.6" y="89.7">26</text>
<text x="129" y="85.9">PA1/ADC1</text>
<text x="129" y="88.4">PA2/ADC2</text>
<text x="161.6" y="88.4">PA14/SWCLK</text>
<text x="170.3" y="85.9">PA15</text>
<text x="176.4" y="89.7">75</text>
<text x="176.4" y="87.1">76</text>
<text x="176.4" y="84.6">77</text>
<text x="218.2" y="84.6">1</text>
<text x="218.2" y="87.1">2</text>
<text x="218.2" y="89.7">3</text>
<text x="220.4" y="85.9">1</text>
<text x="220.4" y="88.4">2</text>
<text x="87.5" y="92.2">1</text>
<text x="98.8" y="92.2">2</text>
<text x="125.6" y="92.2">27</text>
<text x="125.6" y="94.8">28</text>
<text x="129" y="91">PA3/ADC3</text>
<text x="129" y="93.5">VSS_4</text>
<text x="168" y="91">VDD_2</text>
<text x="168.8" y="93.5">VSS_2</text>
<text x="176.4" y="94.8">73</text>
<text x="176.4" y="92.2">74</text>
<text x="220.4" y="91">3</text>
<text x="125.6" y="97.3">29</text>
<text x="125.6" y="99.8">30</text>
<text x="129" y="96">VDD_4</text>
<text x="129" y="98.6">PA4/ADC4/DAC0</text>
<text x="129" y="101.1">PA5/ADC5/DAC1</text>
<text x="161.1" y="101.1">PA12/USB1DP</text>
<text x="162.2" y="98.6">PA13/SWDIO</text>
<text x="172.1" y="96">NC</text>
<text x="176.4" y="99.8">71</text>
<text x="176.4" y="97.3">72</text>
<text x="125.6" y="102.4">31</text>
<text x="125.6" y="104.9">32</text>
<text x="125.6" y="107.5">33</text>
<text x="129" y="103.7">PA6/ADC6</text>
<text x="129" y="106.2">PA7/ADC7</text>
<text x="160.4" y="103.7">PA11/USB1DM</text>
<text x="170.3" y="106.2">PA10</text>
<text x="176.4" y="107.5">68</text>
<text x="176.4" y="104.9">69</text>
<text x="176.4" y="102.4">70</text>
<text x="125.6" y="110">34</text>
<text x="125.6" y="112.5">35</text>
<text x="129" y="108.7">PC4/ADC14</text>
<text x="129" y="111.3">PC5/ADC15</text>
<text x="129" y="113.8">PB0/ADC8</text>
<text x="166" y="113.8">PC9/TXN</text>
<text x="171.5" y="111.3">PA8</text>
<text x="171.5" y="108.7">PA9</text>
<text x="176.4" y="112.5">66</text>
<text x="176.4" y="110">67</text>
<text x="125.6" y="115.1">36</text>
<text x="125.6" y="117.6">37</text>
<text x="129" y="116.4">PB1/ADC9</text>
<text x="129" y="118.9">PB2/BOOT1</text>
<text x="165.9" y="118.9">PC7/RXN</text>
<text x="166.4" y="116.4">PC8/TXP</text>
<text x="176.4" y="117.6">64</text>
<text x="176.4" y="115.1">65</text>
<text x="125.6" y="120.2">38</text>
<text x="125.6" y="122.7">39</text>
<text x="125.6" y="125.2">40</text>
<text x="129" y="121.4">PE7</text>
<text x="129" y="124">PE8</text>
<text x="166.3" y="121.4">PC6/RXP</text>
<text x="170.1" y="124">PD15</text>
<text x="176.4" y="125.2">61</text>
<text x="176.4" y="122.7">62</text>
<text x="176.4" y="120.2">63</text>
<text x="125.6" y="127.8">41</text>
<text x="125.6" y="130.3">42</text>
<text x="129" y="126.5">PE9</text>
<text x="129" y="129.1">PE10</text>
<text x="129" y="131.6">PE11</text>
<text x="170.1" y="131.6">PD12</text>
<text x="170.1" y="129.1">PD13</text>
<text x="170.1" y="126.5">PD14</text>
<text x="176.4" y="130.3">59</text>
<text x="176.4" y="127.8">60</text>
<text x="270.2" y="126.5">1</text>
<text x="270.2" y="129.1">2</text>
<text x="272.5" y="127.8">Tri-state</text>
<text x="272.5" y="130.3">GND</text>
<text x="288.5" y="127.8">VDD</text>
<text x="288.7" y="130.3">OUT</text>
<text x="294.5" y="129.1">3</text>
<text x="294.5" y="126.5">4</text>
<text x="125.6" y="132.9">43</text>
<text x="125.6" y="135.4">44</text>
<text x="125.6" y="137.9">45</text>
<text x="129" y="134.1">PE12</text>
<text x="129" y="136.7">PE13</text>
<text x="170.1" y="136.7">PD10</text>
<text x="170.1" y="134.1">PD11</text>
<text x="176.4" y="137.9">56</text>
<text x="176.4" y="135.4">57</text>
<text x="176.4" y="132.9">58</text>
<text x="125.6" y="140.5">46</text>
<text x="125.6" y="143">47</text>
<text x="129" y="139.2">PE14</text>
<text x="129" y="141.8">PE15</text>
<text x="171.2" y="141.8">PD8</text>
<text x="171.2" y="139.2">PD9</text>
<text x="176.4" y="143">54</text>
<text x="176.4" y="140.5">55</text>
<text x="125.6" y="145.6">48</text>
<text x="125.6" y="148.1">49</text>
<text x="129" y="144.3">PB10</text>
<text x="129" y="146.8">PB11</text>
<text x="129" y="149.4">VSS_1</text>
<text x="170.2" y="149.4">PB13</text>
<text x="170.2" y="146.8">PB14</text>
<text x="170.2" y="144.3">PB15</text>
<text x="176.4" y="148.1">52</text>
<text x="176.4" y="145.6">53</text>
<text x="125.6" y="150.6">50</text>
<text x="129" y="151.9">VIO_1</text>
<text x="170.2" y="151.9">PB12</text>
<text x="176.4" y="150.6">51</text>
</g>
<g font-size="1.6" fill="#000080">
<text x="341.4" y="7.1">H2</text>
<text x="288" y="12.1">H6</text>
<text x="341.4" y="23.6">H3</text>
<text x="341.4" y="40.1">H4</text>
<text x="341.4" y="56.6">H5</text>
</g>
</svg>
